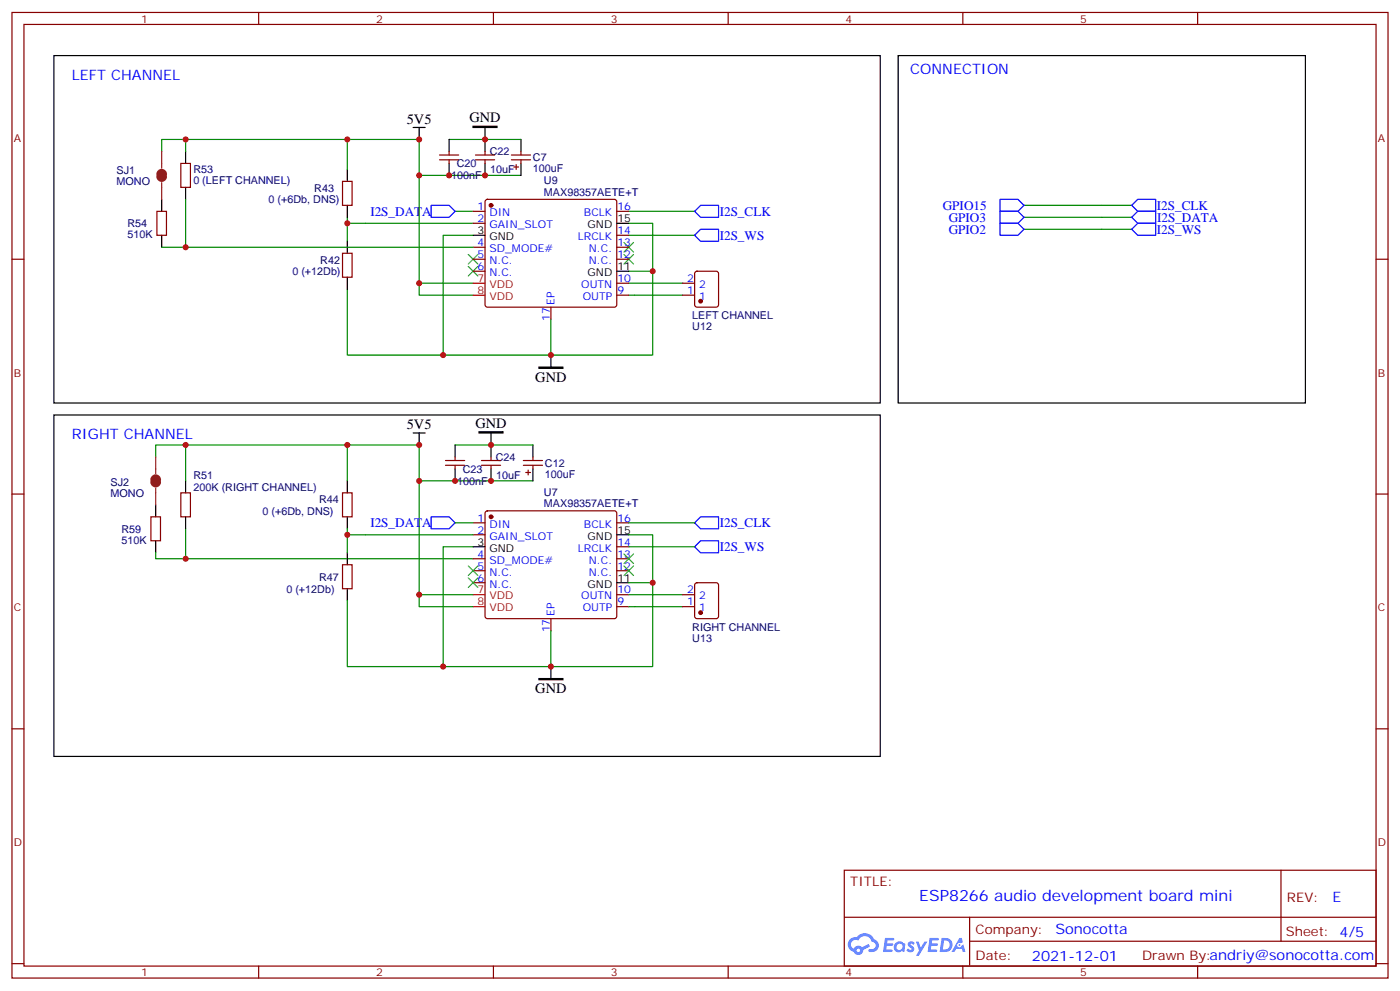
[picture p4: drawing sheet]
<svg xmlns="http://www.w3.org/2000/svg" width="412mm" height="292mm" viewBox="0 0 412 292" stroke-linecap="round" stroke-linejoin="round" font-family="sans-serif">
<g fill="none" stroke="#870000" stroke-width=".35">
<path d="M3.5 3.7h405.4v284.3h-405.4zM7.1 7.2h398.2v277.3h-398.2zM76.2 3.7v3.5M145.3 3.7v3.5M214.5 3.7v3.5M283.6 3.7v3.5M352.8 3.7v3.5M3.5 76.3h3.6M405.3 76.3h3.6M3.5 145.5h3.6M405.3 145.5h3.6M3.5 214.6h3.6"/>
<path d="M405.3 214.6h3.6M248.7 256.3h156.6v28.2h-156.6zM377.3 256.3v20.9M248.7 270.1h156.5M285.6 277.2h119.6M285.6 270.1v14.1M3.5 283.8h3.6M76.2 284.5v3.5M145.3 284.5v3.5M214.5 284.5v3.5M283.6 284.5v3.5M352.8 284.5v3.5"/>
<path d="M405.3 283.8h3.6"/>
</g>
<g fill="#5487ff">
<path d="M267.7 277.4a1.22 1.22 0 0 1 1.7 .3l-.4 .6a.47 .47 0 0 0-.3-.4 .47 .47 0 0 0-.5 .2l.1 .2a1.14 1.14 0 0 1 .8 1.7 1.14 1.14 0 0 1-1.9 0l-.2-.2 .5-.5 .7 .4a.29 .29 0 0 0 .3-.2 .29 .29 0 0 0-.2-.4 1.04 1.04 0 0 1-.6-1.7z"/>
<path d="M260.7 276.2h2.4l.3 .2-.2 .5h-1.8l-.1 .9h1.5l.3 .3-.3 .4h-1.6l-.2 1.1 1.7 .1 .2 .3-.2 .3h-2.6z"/>
<path d="M273.8 276.2h2.4l.3 .2-.1 .5h-1.8l-.2 .9h1.6l.3 .3-.4 .4h-1.6l-.1 1.1 1.7 .1 .2 .3-.2 .3h-2.6z"/>
<path d="M282.6 276.2h.7l.3 1.2-.6 .4a.69 .69 0 0 0-1 .2 .69 .69 0 0 0 .4 1 .69 .69 0 0 0 .9-.6l.5-.3 .6 2.2h-.8l-.2-.9h-1.8l-.5 .9h-.8z"/>
<path d="M269.8 277.3h.8l.6 1.8 1.1-1.8h.9l-2.6 4.2h-.8l.9-1.6z"/>
<path d="M277.4 276.2l-.6 4.1h1.3a2.11 2.11 0 0 0 2.5-2.1 2.11 2.11 0 0 0-2.5-2zM278.1 276.9a1.39 1.39 0 0 1 1.7 1.4 1.39 1.39 0 0 1-1.8 1.3h-.3z"/>
<path d="M263.7 277.8a1.54 1.54 0 0 0-.1 2.2 1.54 1.54 0 0 0 2.2 .1l.6 .2 .3-2.3-.2-.2h-.4a1.49 1.49 0 0 0-2.4 0zM264 278.8a.94 .94 0 0 1 1.8 0 .94 .94 0 0 1-1.8 0z"/>
<path d="M250.4 276.6a2.18 2.18 0 0 0 1.1 3.7 1.44 1.44 0 0 0 1.6 .9 1.44 1.44 0 0 0 1.2-1.5l2-1-.5-.7-1.9 .9a1.47 1.47 0 0 0-2.4 .5 1.39 1.39 0 0 1-.7-2 1.39 1.39 0 0 1 2-.4 2.12 2.12 0 0 1 2.2-1.3 2.12 2.12 0 0 1 1.9 1.7 1.14 1.14 0 0 1 1.1 1.4 1.14 1.14 0 0 1-1.7 .7 .43 .43 0 0 0-.5 .4 .43 .43 0 0 0 .4 .4 1.98 1.98 0 0 0 2.5-1.2 1.98 1.98 0 0 0-1.2-2.5 3.1 3.1 0 0 0-5.3-.7l-.9 .1zM252.3 279.9a.55 .55 0 0 1 1.1 0 .55 .55 0 0 1-1.1 0z"/>
<circle cx="282.6" cy="278.3" r=".26"/>
</g>
<g fill="none" stroke="#008700" stroke-width=".35">
<path d="M47.6 44.6v-3.5h54.7v8.8M54.7 41.1v3.5M54.7 58.7v14.1M102.3 41.1h21.2v45.8h15.8M123.5 51.6h30M132.3 41.1h21.2M47.6 72.8h91.7M102.3 64v1.8M134.1 62.2h5.2M139.3 65.8h-37v5.2M139.3 69.3h-8.8v35.3h31.8v-10.6M185.2 65.8h7.1v14.1"/>
<path d="M185.2 79.9h7.1v24.7h-30M185.2 62.2h19.4M185.2 69.3h19.4M301.6 67.5h31.8M301.6 64h31.8M301.6 60.5h31.8M102.3 85.2v19.4h28.2M123.5 83.4h15.8M185.2 86.9h15.9M185.2 83.4h15.9M54.7 131h-8.8v3.5M102.3 131h-47.6v10.6"/>
<path d="M134.1 131h22.9M54.7 155.7v8.8h84.6M102.3 141.6v-10.6h21.2v47.6h15.8M102.3 155.7v1.8M123.5 141.6h33.5M134.1 154h5.2M139.3 157.5h-37v5.3M185.2 157.5h7.1v14.1M185.2 154h19.4M45.9 162.8v1.7h8.8M102.3 176.9v19.4h28.2M123.5 175.1h15.8"/>
<path d="M139.3 161h-8.8v35.3h31.8v-10.6M185.2 171.6h7.1v24.7h-30M185.2 178.6h15.9M185.2 175.1h15.9M185.2 161h19.4"/>
</g>
<g fill="none" stroke="#870000" stroke-width=".35">
<path d="M53.3 48.1h2.8v7.1h-2.8zM100.9 53.4h2.8v7.1h-2.8zM129.5 47.1h5.6M129.5 45.6h5.6M132.3 44.6v1M132.3 47.1v1M140.1 47.1h5.6M140.1 45.6h5.6M142.9 44.6v1M142.9 47.1v1M143.1 58.9l.5-.2h37.4l.5 .2 .2 .5v30.3l-.3 .5-.4 .3h-37.4l-.5-.3-.2-.5v-30.3zM150.6 47.1h5.7"/>
<path d="M150.6 45.6h5.7M151.3 49.2h1.5M152 48.5v1.4M153.5 44.6v1M153.5 47.1v1M46.2 62.2h2.8v7.1h-2.8zM100.9 74.6h2.8v7h-2.8zM139.3 62.2h3.6M139.3 65.8h3.6M139.3 72.8h3.6M139.3 76.3h3.6M139.3 79.9h3.6"/>
<path d="M181.7 62.2h3.5M181.7 72.8h3.5M181.7 76.3h3.5M181.7 69.3h3.5M162.3 90.5v3.5M181.7 86.9h3.5M181.7 83.4h3.5M201.1 86.9h3.5M201.1 83.4h3.5M204.8 80.1l.5-.2h5.7l.6 .4 .1 9.4-.5 .7-5.9 .1-.6-.5-.1-9.4zM131.2 137h5.7M131.2 135.6h5.7"/>
<path d="M134.1 134.5v1.1M134.1 137v1.1M141.8 137h5.7M141.8 135.6h5.7M144.6 134.5v1.1M144.6 137v1.1M154.2 137h5.6M154.2 135.6h5.6M154.9 139.1h1.4M155.6 138.4v1.4M157 134.5v1.1M157 137v1.1"/>
<path d="M44.4 152.2h2.9v7h-2.9zM53.3 145.1h2.8v7.1h-2.8zM100.9 145.1h2.8v7.1h-2.8zM139.3 154h3.6M139.3 157.5h3.6M143.1 150.6l.5-.2h37.4l.5 .2 .2 .5v30.4l-.3 .5-.4 .2h-37.4l-.5-.3-.2-.4v-30.4zM181.7 154h3.5M100.9 166.3h2.8v7.1h-2.8zM139.3 164.5h3.6M139.3 168.1h3.6M139.3 171.6h3.6M181.7 164.5h3.5"/>
<path d="M181.7 168.1h3.5M181.7 178.6h3.5M181.7 175.1h3.5M181.7 161h3.5M201.1 178.6h3.5M201.1 175.1h3.5M204.8 171.8l.5-.2h5.7l.6 .4 .1 9.5-.5 .6-5.9 .1-.6-.5-.1-9.4zM162.3 182.2v3.5"/>
</g>
<g fill="none" stroke="#000" stroke-width=".35">
<path d="M15.9 16.4h243.4v102.3h-243.4zM264.6 16.4h119.9v102.3h-119.9zM121.7 37.5h3.5M123.5 37.5v3.6M142.9 37.5v7.1M47.6 58.7v3.5M54.7 44.6v3.5M54.7 55.2v3.5M102.3 49.9v3.5M132.3 41.1v3.5M132.3 48.1v3.5M142.9 48.1v3.5"/>
<path d="M153.5 41.1v3.5M153.5 48.1v3.5M47.6 69.3v3.5M102.3 60.5v3.5M102.3 71v3.6M139.3 69.3h3.6M181.7 79.9h3.5M181.7 65.8h3.5M102.3 81.6v3.6M162.3 104.6v3.5M15.9 122.2h243.4v100.5h-243.4zM121.7 127.5h3.5"/>
<path d="M123.5 127.5v3.5M134.1 131v3.5M134.1 138.1v3.5M144.6 127.5v7M144.6 138.1v3.5M157 131v3.5M157 138.1v3.5M45.9 148.7v3.5M45.9 159.2v3.6M54.7 141.6v3.5M54.7 152.2v3.5M102.3 141.6v3.5"/>
<path d="M102.3 152.2v3.5M181.7 157.5h3.5M102.3 162.8v3.5M102.3 173.4v3.5M139.3 161h3.6M181.7 171.6h3.5M162.3 196.3v3.5"/>
</g>
<path d="M294.6 58.7h5.3l1.7 1.8-1.7 1.7h-5.3zM127 60.5h5.3l1.8 1.7-1.8 1.8h-5.3zM204.6 69.3l1.8-1.8h5.3v3.5h-5.3zM204.6 62.2l1.8-1.7h5.3v3.5h-5.3zM294.6 65.8h5.3l1.7 1.7-1.7 1.8h-5.3zM294.6 62.2h5.3l1.7 1.8-1.7 1.8h-5.3zM333.4 67.5l1.7-1.7h5.3v3.5h-5.3zM333.4 60.5l1.7-1.8h5.3v3.5h-5.3zM333.4 64l1.7-1.8h5.3v3.6h-5.3zM127 152.2h5.3l1.8 1.8-1.8 1.7h-5.3zM204.6 154l1.8-1.8h5.3v3.5h-5.3zM204.6 161l1.8-1.8h5.3v3.6h-5.3z" fill="none" stroke="#00f" stroke-width=".35"/>
<g fill="#870000" stroke="#870000" stroke-width=".35">
<circle cx="144.6" cy="152.2" r=".53"/>
<circle cx="144.6" cy="60.5" r=".53"/>
<circle cx="206.4" cy="88.7" r=".53"/>
<circle cx="206.4" cy="180.4" r=".53"/>
</g>
<path d="M139.3 83.4h3.6M139.3 86.9h3.6M139.3 175.1h3.6M139.3 178.6h3.6" fill="none" stroke="#f00" stroke-width=".35"/>
<g fill="none" stroke="#3c3" stroke-width=".35">
<path d="M137.9 74.9l2.9 2.9M137.9 78.5l2.9 2.8M140.8 74.9l-2.9 2.9M140.8 78.5l-2.9 2.8M183.8 74.9l2.8 2.9M183.8 71.4l2.8 2.8M186.6 74.9l-2.8 2.9M186.6 71.4l-2.8 2.8M137.9 170.2l2.9 2.8M137.9 166.7l2.9 2.8M140.8 170.2l-2.9 2.8M140.8 166.7l-2.9 2.8"/>
<path d="M183.8 163.1l2.8 2.8M183.8 166.7l2.8 2.8M186.6 163.1l-2.8 2.8M186.6 166.7l-2.8 2.8"/>
</g>
<path d="M139.3 37.2h7.1v.3h-7.1zM158.7 108.1h7.1v.3h-7.1zM141.1 127.1h7.1v.4h-7.1zM158.7 199.8h7.1v.4h-7.1z" fill="#000" stroke="#000" stroke-width=".35"/>
<path d="M46.9 51.3a.71 .71 0 0 1 .7-.7 .71 .71 0 0 1 .7 .7M46.9 52a.71 .71 0 0 0 .7 .7 .71 .71 0 0 0 .7-.7M45.2 141.3a.71 .71 0 0 1 .7-.8 .71 .71 0 0 1 .7 .8M45.2 142a.71 .71 0 0 0 .7 .7 .71 .71 0 0 0 .7-.7" fill="none" stroke="#8c2424" stroke-width="1.8"/>
<path d="M47.6 44.6v4.9M47.6 53.8v4.9M45.9 134.5v5M45.9 143.7v5" fill="none" stroke="#8c2424" stroke-width=".35"/>
<g fill="#c00">
<circle cx="142.9" cy="41.1" r=".88"/>
<circle cx="132.3" cy="51.6" r=".88"/>
<circle cx="123.5" cy="51.6" r=".88"/>
<circle cx="144.6" cy="131" r=".88"/>
<circle cx="134.1" cy="141.6" r=".88"/>
<circle cx="123.5" cy="141.6" r=".88"/>
<circle cx="123.5" cy="175.1" r=".88"/>
<circle cx="162.3" cy="196.3" r=".88"/>
<circle cx="192.3" cy="171.6" r=".88"/>
<circle cx="102.3" cy="157.5" r=".88"/>
<circle cx="102.3" cy="65.8" r=".88"/>
<circle cx="192.3" cy="79.9" r=".88"/>
<circle cx="162.3" cy="104.6" r=".88"/>
<circle cx="123.5" cy="83.4" r=".88"/>
<circle cx="123.5" cy="131" r=".88"/>
<circle cx="144.6" cy="141.6" r=".88"/>
<circle cx="142.9" cy="51.6" r=".88"/>
<circle cx="123.5" cy="41.1" r=".88"/>
<circle cx="54.7" cy="72.8" r=".88"/>
<circle cx="54.7" cy="41.1" r=".88"/>
<circle cx="54.7" cy="131" r=".88"/>
<circle cx="130.5" cy="104.6" r=".88"/>
<circle cx="102.3" cy="41.1" r=".88"/>
<circle cx="130.5" cy="196.3" r=".88"/>
<circle cx="102.3" cy="131" r=".88"/>
<circle cx="54.7" cy="164.5" r=".88"/>
</g>
<text font-size="4.6" fill="#00f" x="270.8" y="265.3">ESP8266 audio development board mini</text>
<g font-size="4.2" fill="#00f">
<text x="21.2" y="23.4">LEFT CHANNEL</text>
<text x="268.1" y="21.7">CONNECTION</text>
<text x="21.2" y="129.3">RIGHT CHANNEL</text>
<text x="392.5" y="265.5">E</text>
<text x="310.9" y="275.1">Sonocotta</text>
<text x="304" y="282.9">2021-12-01</text>
</g>
<g font-size="4.2">
<text x="138.3" y="36">GND</text>
<text x="119.8" y="36.4">5V5</text>
<text x="157.7" y="112.4">GND</text>
<text x="140.1" y="125.9">GND</text>
<text x="119.8" y="126.3">5V5</text>
<text x="157.7" y="204.1">GND</text>
</g>
<g font-size="3.9" fill="#00f">
<text x="109.1" y="63.5">I2S_DATA</text>
<text x="212" y="63.5">I2S_CLK</text>
<text x="277.7" y="61.7">GPIO15</text>
<text x="279.5" y="65.2">GPIO3</text>
<text x="340.8" y="61.8">I2S_CLK</text>
<text x="340.8" y="65.3">I2S_DATA</text>
<text x="212" y="70.6">I2S_WS</text>
<text x="279.5" y="68.8">GPIO2</text>
<text x="340.8" y="68.8">I2S_WS</text>
<text x="109.1" y="155.2">I2S_DATA</text>
<text x="212" y="155.2">I2S_CLK</text>
<text x="212" y="162.3">I2S_WS</text>
</g>
<g font-size="3.9" fill="#800">
<text x="250.5" y="260.8">TITLE:</text>
<text x="379.1" y="265.5">REV:</text>
<text x="287.4" y="275">Company:</text>
<text x="378.7" y="275.7">Sheet: 4/5</text>
<text x="287.4" y="282.7">Date:</text>
<text x="336.4" y="282.8">Drawn By:andriy@sonocotta.com</text>
</g>
<g font-size="3.2" fill="#800">
<text x="41.6" y="6.7">1</text>
<text x="110.8" y="6.7">2</text>
<text x="179.9" y="6.7">3</text>
<text x="249.1" y="6.7">4</text>
<text x="318.2" y="6.7">5</text>
<text x="4.1" y="41.8">A</text>
<text x="405.9" y="41.8">A</text>
<text x="4.1" y="110.9">B</text>
<text x="405.9" y="110.9">B</text>
<text x="4.1" y="180.1">C</text>
<text x="405.9" y="180.1">C</text>
<text x="4.1" y="249.2">D</text>
<text x="405.9" y="249.2">D</text>
<text x="41.6" y="287.5">1</text>
<text x="110.8" y="287.5">2</text>
<text x="179.9" y="287.5">3</text>
<text x="249.1" y="287.5">4</text>
<text x="318.2" y="287.5">5</text>
</g>
<g font-size="3.2" fill="#000080">
<text x="144.3" y="45.7">C22</text>
<text x="157" y="47.5">C7</text>
<text x="34.3" y="51.3">SJ1</text>
<text x="57" y="51.1">R53</text>
<text x="132.9" y="52.8">100nF</text>
<text x="134.6" y="49.3">C20</text>
<text x="144.4" y="51">10uF</text>
<text x="157" y="50.7">100uF</text>
<text x="34.3" y="54.5">MONO</text>
<text x="57" y="54.3">0 (LEFT CHANNEL)</text>
<text x="79.1" y="59.9">0 (+6Db, DNS)</text>
<text x="92.6" y="56.6">R43</text>
<text x="160.2" y="57.6">MAX98357AETE+T</text>
<text x="160.2" y="54.2">U9</text>
<text x="37.5" y="70.1">510K</text>
<text x="37.5" y="66.9">R54</text>
<text x="94.3" y="77.8">R42</text>
<text x="86.1" y="81">0 (+12Db)</text>
<text x="203.9" y="94">LEFT CHANNEL</text>
<text x="203.9" y="97.2">U12</text>
<text x="146.1" y="135.7">C24</text>
<text x="160.5" y="137.5">C12</text>
<text x="32.6" y="143">SJ2</text>
<text x="57" y="141">R51</text>
<text x="134.7" y="142.7">100nF</text>
<text x="136.3" y="139.2">C23</text>
<text x="146.2" y="141">10uF</text>
<text x="160.5" y="140.6">100uF</text>
<text x="32.6" y="146.2">MONO</text>
<text x="57" y="144.6">200K (RIGHT CHANNEL)</text>
<text x="94" y="148.1">R44</text>
<text x="160.2" y="149.3">MAX98357AETE+T</text>
<text x="160.2" y="145.9">U7</text>
<text x="77.4" y="151.6">0 (+6Db, DNS)</text>
<text x="35.8" y="160.1">510K</text>
<text x="35.8" y="156.8">R59</text>
<text x="94" y="171">R47</text>
<text x="84.4" y="174.5">0 (+12Db)</text>
<text x="203.9" y="185.7">RIGHT CHANNEL</text>
<text x="203.9" y="189">U13</text>
</g>
<g font-size="3.2" fill="#00f">
<text x="140.7" y="61.9">1</text>
<text x="140.7" y="65.4">2</text>
<text x="144.2" y="63.6">DIN</text>
<text x="172" y="63.6">BCLK</text>
<text x="181.9" y="61.9">16</text>
<text x="144.2" y="67.2">GAIN_SLOT</text>
<text x="170.2" y="70.7">LRCLK</text>
<text x="181.9" y="68.9">14</text>
<text x="140.7" y="72.5">4</text>
<text x="140.7" y="76">5</text>
<text x="144.2" y="74.2">SD_MODE#</text>
<text x="144.2" y="77.8">N.C.</text>
<text x="173.5" y="77.8">N.C.</text>
<text x="173.5" y="74.2">N.C.</text>
<text x="181.9" y="76">12</text>
<text x="181.9" y="72.5">13</text>
<text x="140.7" y="79.5">6</text>
<text x="144.2" y="81.3">N.C.</text>
<text x="181.9" y="83">10</text>
<text x="202.4" y="83">2</text>
<text x="163.3" y="89.7" transform="rotate(-90 163.3 89.7)">EP</text>
<text x="171.2" y="84.8">OUTN</text>
<text x="171.7" y="88.3">OUTP</text>
<text x="181.9" y="86.6">9</text>
<text x="202.4" y="86.6">1</text>
<text x="205.9" y="88.3">1</text>
<text x="205.9" y="84.8">2</text>
<text x="161.9" y="94.5" transform="rotate(-90 161.9 94.5)">17</text>
<text x="140.7" y="153.6">1</text>
<text x="144.2" y="155.4">DIN</text>
<text x="172" y="155.4">BCLK</text>
<text x="181.9" y="153.6">16</text>
<text x="140.7" y="157.1">2</text>
<text x="144.2" y="158.9">GAIN_SLOT</text>
<text x="181.9" y="160.7">14</text>
<text x="140.7" y="164.2">4</text>
<text x="140.7" y="167.7">5</text>
<text x="144.2" y="165.9">SD_MODE#</text>
<text x="170.2" y="162.4">LRCLK</text>
<text x="173.5" y="165.9">N.C.</text>
<text x="181.9" y="167.7">12</text>
<text x="181.9" y="164.2">13</text>
<text x="140.7" y="171.2">6</text>
<text x="144.2" y="169.5">N.C.</text>
<text x="144.2" y="173">N.C.</text>
<text x="173.5" y="169.5">N.C.</text>
<text x="171.2" y="176.5">OUTN</text>
<text x="181.9" y="178.3">9</text>
<text x="181.9" y="174.8">10</text>
<text x="202.4" y="178.3">1</text>
<text x="202.4" y="174.8">2</text>
<text x="205.9" y="176.5">2</text>
<text x="163.3" y="181.5" transform="rotate(-90 163.3 181.5)">EP</text>
<text x="171.7" y="180.1">OUTP</text>
<text x="205.9" y="180.1">1</text>
<text x="161.9" y="186.2" transform="rotate(-90 161.9 186.2)">17</text>
</g>
<g font-size="3.2">
<text x="181.9" y="65.4">15</text>
<text x="140.7" y="68.9">3</text>
<text x="144.2" y="70.7">GND</text>
<text x="173.1" y="67.2">GND</text>
<text x="173.1" y="81.3">GND</text>
<text x="181.9" y="79.5">11</text>
<text x="140.7" y="160.7">3</text>
<text x="173.1" y="158.9">GND</text>
<text x="181.9" y="157.1">15</text>
<text x="144.2" y="162.4">GND</text>
<text x="173.1" y="173">GND</text>
<text x="181.9" y="171.2">11</text>
</g>
<g font-size="3.2" fill="#f00">
<text x="140.7" y="83">7</text>
<text x="140.7" y="86.6">8</text>
<text x="144.2" y="84.8">VDD</text>
<text x="144.2" y="88.3">VDD</text>
<text x="140.7" y="174.8">7</text>
<text x="140.7" y="178.3">8</text>
<text x="144.2" y="176.5">VDD</text>
<text x="144.2" y="180.1">VDD</text>
</g>
</svg>
